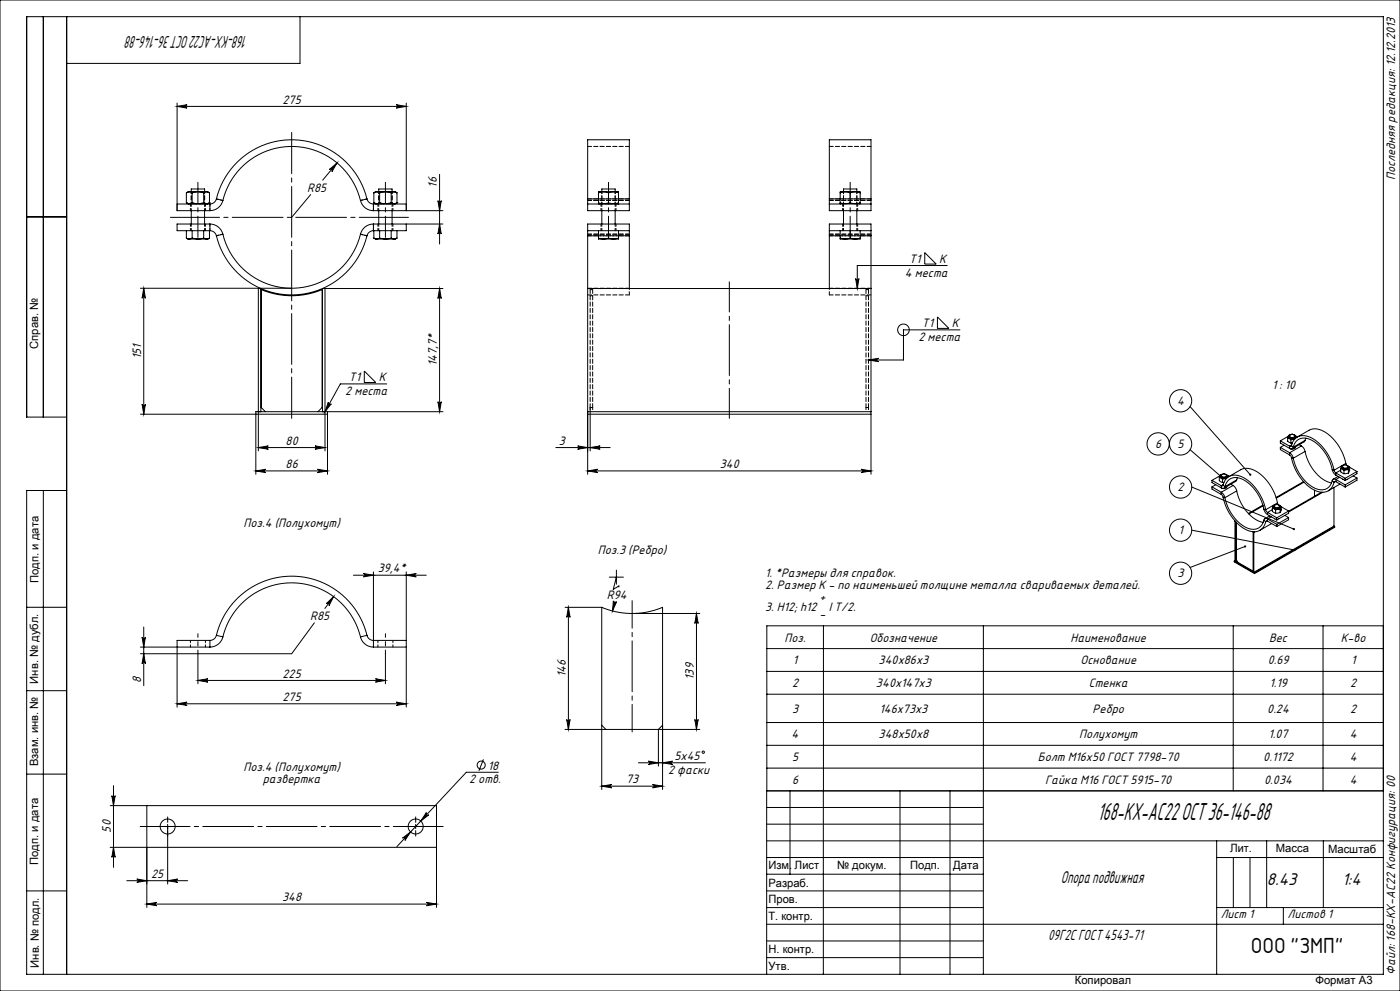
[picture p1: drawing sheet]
<svg xmlns="http://www.w3.org/2000/svg" width="420mm" height="297mm" viewBox="0 0 420 297" stroke-linecap="round" stroke-linejoin="round" font-family="sans-serif">
<g fill="none" stroke="#000" stroke-width=".3">
<path d="M0 0h420v297h-420zM13 5v120M20 5v287M90 5v14h-70M53.1 31.9l3-.5a.5 .5 0 0 0-.4 .5 .5 .5 0 0 0 .4 .5zM53.1 30.9v32.2h9.9M53.1 31.9h68.8M118.9 31.4l3 .5-3 .5a.5 .5 0 0 0 .4-.5 .5 .5 0 0 0-.4-.5zM121.9 30.9v32.2M55.9 57.8a1.54 1.54 0 0 1 1.7 0M55.9 57.8l.6-.4h4a3.2 3.2 0 0 1 2.3 .4M55.9 57.8v3"/>
<path d="M57.4 57.4v-.8h4v.8M57.6 57.8a5.8 5.8 0 0 1 3.5 0M57.6 57.8v3M61.1 57.8a1.54 1.54 0 0 1 1.7 0M61.1 57.8v3M62.8 57.8v3M64.9 59.6a2 2 0 0 1-1.9 1.5M64.9 59.6a23.3 23.3 0 0 1 22.6-17.7 23.3 23.3 0 0 1 22.6 17.7M64.9 59.6l2 .5M93.2 58.3l-5.7 6.8M98.8 50.8l2.3-2-1.5 2.6a.5 .5 0 0 0-.1-.6 .5 .5 0 0 0-.7 0zM101.1 48.8l-4.3 5.2"/>
<path d="M110.1 59.6a2 2 0 0 0 1.9 1.5M110.1 59.6l-2 .5M112.2 57.8a1.54 1.54 0 0 1 1.7 0M112.2 57.8l.6-.4h3.9a3.2 3.2 0 0 1 2.4 .4M112.2 57.8v3M113.6 57.4v-.8h4v.8M113.9 57.8a5.8 5.8 0 0 1 3.5 0M113.9 57.8v3M117.4 57.8a1.54 1.54 0 0 1 1.7 0M117.4 57.8v3M119.1 57.8v3M131.9 52.3v20.8"/>
<path d="M176.3 59.6v1.5M176.3 59.6v-17.7h12.5v17.7M176.3 59.6h3.2M179.5 57.8l.2-.4h5.7l.1 .4M179.5 57.8a4.3 4.3 0 0 1 3 0M179.5 57.8v3M180.5 57.4v-.8h4.1v.8M182.5 57.8a4.3 4.3 0 0 1 3 0M182.5 57.8v3M185.5 57.8v3M185.5 59.6h3.3M188.8 59.6v1.5"/>
<path d="M248.8 59.6v1.5M248.8 59.6v-17.7h12.5v17.7M248.8 59.6h3.2M252 57.8l.2-.4h5.7l.1 .4M252 57.8a4.3 4.3 0 0 1 3 0M252 57.8v3M253.1 57.4v-.8h3.9v.8M255 57.8a4.3 4.3 0 0 1 3 0M255 57.8v3M258 57.8v3M258 59.6h3.3M261.3 59.6v1.5"/>
<path d="M8 65h12M53.1 61.1h9.9M55.9 60.8a1.53 1.53 0 0 0 1.7 0M55.9 71.4l.9 .2M55.9 60.8l.6 .3M55.9 69.1v2.3M56.8 71.6h2.6M57.4 63.1v4M57.6 60.8a5.8 5.8 0 0 0 3.5 0M57.6 71.4l-.8 .2M57.6 71.4l1.8 .2M57.6 69.1v2.3"/>
<path d="M59.4 71.6h2.6M61.1 60.8a1.53 1.53 0 0 0 1.7 0M61.1 71.4l-1.7 .2M61.1 71.4l.9 .2M61.1 69.1v2.3M61.4 63.1v4M62.8 71.4l-.8 .2M62.8 60.8l-.6 .3M62.8 69.1v2.3M63 69.1a2 2 0 0 1 1.9 1.6M63 67.1a4 4 0 0 1 3.9 3.1M63 67.1h-9.9v2h9.9"/>
<path d="M63 61.1v2M63 67.1v2M64.9 70.7a23.3 23.3 0 0 0 22.6 17.7 23.3 23.3 0 0 0 22.6-17.7M66.9 60.1a4 4 0 0 1-3.9 3M66.9 60.1a21.3 21.3 0 0 1 20.6-16.2 21.3 21.3 0 0 1 20.6 16.2M66.9 70.2a21.3 21.3 0 0 0 20.6 16.2 21.3 21.3 0 0 0 20.6-16.2M66.9 70.2l-2 .5M108.1 60.1a4 4 0 0 0 3.9 3M108.1 70.2l2 .5M112 69.1a2 2 0 0 0-1.9 1.6M112 67.1a4 4 0 0 0-3.9 3.1M112 61.1v2"/>
<path d="M112 67.1v2M112 63.1h20.9M112 61.1h9.9M112.2 60.8a1.53 1.53 0 0 0 1.7 0M112.2 71.4l.8 .2M112.2 60.8l.6 .3M112.2 69.1v2.3M113 71.6h2.6M113.6 63.1v4M113.9 60.8a5.8 5.8 0 0 0 3.5 0M113.9 71.4l-.9 .2M113.9 71.4l1.7 .2"/>
<path d="M113.9 69.1v2.3M115.6 71.6h2.6M117.4 60.8a1.53 1.53 0 0 0 1.7 0M117.4 71.4l.8 .2M117.4 71.4l-1.8 .2M117.4 69.1v2.3M117.6 63.1v4M119.1 71.4l-.9 .2M119.1 60.8l-.6 .3M119.1 69.1v2.3M121.9 67.1v2h-9.9M131.4 60.1a.5 .5 0 0 0 .5 .5 .5 .5 0 0 0 .5-.5l-.5 3z"/>
<path d="M131.9 67.1l.5 3a.5 .5 0 0 0-.5-.4 .5 .5 0 0 0-.5 .4zM132.9 67.1h-20.9M176.3 69.1v1.6M176.3 70.7v15.8M176.3 61.1v2h12.5v-2M176.3 69.1v-2h12.5v2M176.3 61.1h12.5M176.3 69.1h12.5M176.3 70.7h3.2M179.5 60.8l.2 .3M179.5 60.8a4.3 4.3 0 0 0 3 0M179.5 71.4l1.5 .2"/>
<path d="M179.5 71.4v.2h1.5M179.5 69.1v2.3M180.5 63.1v4M181 71.6h3M182.5 60.8a4.3 4.3 0 0 0 3 0M182.5 71.4l-1.5 .2M182.5 71.4l1.5 .2M182.5 69.1v2.3M184.6 63.1v4M185.5 60.8l-.1 .3M185.5 71.4l-1.5 .2M185.5 71.4v.2h-1.5"/>
<path d="M185.5 69.1v2.3M185.5 70.7h3.3M188.8 69.1v1.6M188.8 70.7v15.8M248.8 69.1v1.6M248.8 70.7v15.8M248.8 61.1v2h12.5v-2M248.8 69.1v-2h12.5v2M248.8 61.1h12.5M248.8 69.1h12.5M248.8 70.7h3.2M252 60.8a4.3 4.3 0 0 0 3 0"/>
<path d="M252 60.8l.2 .3M252 71.4l1.5 .2M252 71.4v.2h1.5M252 69.1v2.3M253.1 63.1v4M253.5 71.6h3M255 60.8a4.3 4.3 0 0 0 3 0M255 71.4l-1.5 .2M255 71.4l1.5 .2M255 69.1v2.3M257 63.1v4M258 60.8l-.1 .3"/>
<path d="M258 71.4l-1.5 .2M258 71.4v.2h-1.5M258 69.1v2.3M258 70.7h3.3M261.3 69.1v1.6M261.3 70.7v15.8M277.4 75.7l3.5 3.4h-3.5zM284.2 79.6h-27v6.9M42.1 86.4h45.4M43.1 86.4l.5 3a.5 .5 0 0 0-.5-.5 .5 .5 0 0 0-.5 .5zM43.1 86.4v37.7M97.5 86.5v48.6"/>
<path d="M131.9 86.5v36.9M131.9 86.5l.5 3a.5 .5 0 0 0-.5-.5 .5 .5 0 0 0-.5 .5zM132.9 86.5h-36.1v36.9M176.3 86.5v55.6M176.3 86.5h85M256.7 83.5a.5 .5 0 0 0 .5 .4 .5 .5 0 0 0 .5-.4l-.5 3zM261.3 86.5v55.6M281.2 95l3.5 3.4h-3.5zM288 98.9h-17v9h-10.4M109.3 111.2l3.4 3.4h-3.4zM116 115.1h-13.9l-4.6 8.3M260.5 107.9l3-.5a.5 .5 0 0 0-.4 .5 .5 .5 0 0 0 .4 .5z"/>
<path d="M20 125h-12v-120h407v287h-407v-145h12M42.1 124.1h56.2M42.6 121.1a.5 .5 0 0 0 .5 .5 .5 .5 0 0 0 .5-.5l-.5 3zM77.5 134.1l3-.5a.5 .5 0 0 0-.5 .5 .5 .5 0 0 0 .5 .5zM77.5 134.1h20M78.3 123.4v-36.9h-.8v48.6M79.6 123.4l-1.2-1.3v-35.3a23.5 23.5 0 0 0 18.2 0v35.3l-1.2 1.3M94.5 133.6l3 .5-3 .5a.5 .5 0 0 0 .5-.5 .5 .5 0 0 0-.5-.5zM98.3 123.4v18.7M98.5 120.5a.5 .5 0 0 0 .2 .7 .5 .5 0 0 0 .7-.2l-1.9 2.4zM131.4 120.4a.5 .5 0 0 0 .5 .5 .5 .5 0 0 0 .5-.5l-.5 3zM132.9 123.4h-56.1v18.7"/>
<path d="M166.7 134.1h16.3M173.3 133.6l3 .5-3 .5a.5 .5 0 0 0 .5-.5 .5 .5 0 0 0-.5-.5zM176.3 124.1h85M176.3 123.4h85M177 134.1l3-.5a.5 .5 0 0 0-.4 .5 .5 .5 0 0 0 .4 .5zM177 122.1v13M357 121.9l18.1 20.4M357 134.8l9.4 8.1M384.1 132.1l2.8 1.6M384.1 132.1v.7l2.8 1.6M384.1 134.1v.6l2.8 1.6M384.1 134.1l2.8 1.6"/>
<path d="M385.2 133.4l-1.1 .7M386.3 131.2l1 .6M386.3 131.2v1l1 .6M386.5 130.7l-2.4 1.4M386.8 130.7a.8 .8 0 0 0 .8 .7 .8 .8 0 0 0 .8-.7M386.9 135.7l.7 .7 .4 .9M386.9 136.3l.5 .9M386.9 133.7v.7M386.9 135.7v.6M386.9 130.4l.9-.2a.49 .49 0 0 1 .6 .6 .49 .49 0 0 1-.7 .3h-.2a.49 .49 0 0 1-.5-.1 .49 .49 0 0 1-.1-.6zM387 130.4a.63 .63 0 0 0-.5 .8 .63 .63 0 0 0 .9 .4l.6-.1a.6 .6 0 0 0 .8-.4 .6 .6 0 0 0-.5-.7M387.1 130.3l-.4 .2-.4 .7"/>
<path d="M387.3 132.8h.4M387.3 131.8v1M387.4 130.2h.5M387.4 133.6a3.7 3.7 0 0 1 5.8-2.5 14.4 14.4 0 0 1 7 9.8M387.4 133.6l-.2 .2-.3-.1M387.4 137.2a13.5 13.5 0 0 0 8.2 10.2 3.5 3.5 0 0 0 4.6-2.9M387.4 133.6l.6 .4M387.4 137.2l.6 .1M387.5 133.4l-.6 .3M388 134a3.5 3.5 0 0 1 5.6-2 13.3 13.3 0 0 1 6.1 8.8M388 134a.66 .66 0 0 1-1.1 .4M388 137.3a12.4 12.4 0 0 0 7.6 9.4 3.2 3.2 0 0 0 4.1-2.6"/>
<path d="M388.1 130.3l.9 .5M388.4 131.6l-1.1 .2M388.4 134v.3M388.5 134l-.1 .3-.4 .3-1-.2M389 130.8l-.3 .5M389 130.8v.3M389 130.9l.2 .1M389.2 131l3.5-2.1a5.7 5.7 0 0 1 6.5 1.8 15.4 15.4 0 0 1 4.5 8.2M389.8 133.3l.6 .4M390.4 133.7l.7 .6 .4 1M390.4 133.7l-3.5 2M391.5 132l-.2 .4-3.6 2.1"/>
<path d="M391.5 135.3a12.4 12.4 0 0 0 7.6 9.3l.4 .1M391.5 132l-3.5 2M391.5 135.3l-3.5 2M391.7 131.3l-.2 .7M402.7 139.8a.8 .8 0 0 0 .8 .8 .8 .8 0 0 0 .8-.8M402.9 139.6l.8-.2a.49 .49 0 0 1 .6 .5 .49 .49 0 0 1-.7 .4h-.2a.49 .49 0 0 1-.5-.2 .49 .49 0 0 1 0-.5zM402.9 139.5v.1a.63 .63 0 0 0-.4 .8 .63 .63 0 0 0 .8 .3h.6a.6 .6 0 0 0 .8-.4 .6 .6 0 0 0-.5-.8M403 139.5l-.4 .2-.4 .7M403.7 138.9l.3 .6 .9 .5M403.7 138.9l-3.5 2M13 147v145M76.8 141.1l3-.5a.5 .5 0 0 0-.5 .5 .5 .5 0 0 0 .5 .5z"/>
<path d="M76.8 141.1h21.5M95.3 140.6l3 .5-3 .5a.5 .5 0 0 0 .4-.5 .5 .5 0 0 0-.4-.5zM176.3 141.1l3-.5a.5 .5 0 0 0-.5 .5 .5 .5 0 0 0 .5 .5zM176.3 141.1h85M258.3 140.6l3 .5-3 .5a.5 .5 0 0 0 .5-.5 .5 .5 0 0 0-.5-.5zM357.5 146l30.7 12.6M357.5 158.9l30.9 5.9M363.6 144l2.8 1.6M363.6 144v.6l2.8 1.6M363.6 145.9v.7l2.8 1.6M363.6 145.9l2.8 1.6M364.7 145.3l-1.1 .6"/>
<path d="M365.8 143.1l1 .5M365.8 143.1v1l1 .5M366 142.6l-2.4 1.4M366.3 142.5a.8 .8 0 0 0 .8 .7 .8 .8 0 0 0 .8-.7M366.4 148.2l.5 .8M366.4 147.5l.7 .7 .4 1M366.4 145.6v.6M366.4 147.5v.7M366.4 142.3l.9-.3a.49 .49 0 0 1 .6 .6 .49 .49 0 0 1-.7 .4h-.2a.49 .49 0 0 1-.5-.2 .49 .49 0 0 1-.1-.5zM366.5 142.2a.63 .63 0 0 0-.5 .8 .63 .63 0 0 0 .9 .4h.6a.6 .6 0 0 0 .7-.5 .6 .6 0 0 0-.4-.7M366.6 142.2l-.4 .1-.4 .8M366.8 144.6h.4"/>
<path d="M366.8 143.6v1M366.9 142h.5M366.9 145.4a3.7 3.7 0 0 1 5.8-2.4 14.4 14.4 0 0 1 7 9.8M366.9 145.4l-.2 .2h-.3M366.9 149a13.5 13.5 0 0 0 8.2 10.2 3.5 3.5 0 0 0 4.6-2.8M366.9 145.4l.6 .5M366.9 149l.6 .2M367 145.2l-.6 .4M367.5 145.9a3.5 3.5 0 0 1 5.6-2.1 13.3 13.3 0 0 1 6.1 8.8M367.5 145.9a.66 .66 0 0 1-1.1 .3M367.5 149.2a12.4 12.4 0 0 0 7.5 9.3 3.2 3.2 0 0 0 4.2-2.6M367.6 142.1l.9 .6"/>
<path d="M367.9 143.4l-1.1 .2M367.9 145.9v.3M368 145.8l-.1 .4-.4 .2-1.1-.1M368.5 142.7l-.3 .5M368.5 142.7l.2 .1 3.5-2a5.7 5.7 0 0 1 6.5 1.8 15.4 15.4 0 0 1 4.5 8.1M368.5 142.7v.3M369.3 145.1l.6 .4M369.9 145.5l.7 .7 .4 .9M369.9 145.5l-3.5 2M370.5 156.2l.2 .1v12.1l.4-.2M370.5 156.2v12.1M370.6 156.2h-.1"/>
<path d="M370.9 156.6v11.3l.4 .6 4.5 2.6 .1-.1M371 143.8l-.2 .4-3.6 2.1M371 147.1a12.4 12.4 0 0 0 7.6 9.4l.4 .1M371 143.8l-3.5 2.1M371 147.1l-3.5 2.1M371.2 143.2l-.2 .6M376.1 159.5l-.2-.1v12M376.3 159.4l-.2 .1M378.9 151.4l-4.4 2.5M378.9 151.6l-4.2 2.4M379.2 152.6l.4 1 .7 .6M379.2 152.6l.5 .2"/>
<path d="M379.2 155.9l.5 .5M379.7 152.8l.6 .8M380.1 156.1l-.4 .3M380.3 156.2l-.4-.1-.2 .3M380.3 155.5a.66 .66 0 0 0-1.1 .4M380.3 153.6l2.7 1.6M380.3 154.2l2.7 1.6M380.3 153.6v.6M380.3 155.5v.7M380.3 156.2l2.7 1.6M380.3 155.5l2.7 1.6M380.9 154.6l-1.4 .9"/>
<path d="M381.4 154.9l-1.1 .6M381.5 156.9l-3.5 2M381.7 152.3l1 .5M381.7 152.3v.9l1 .6M381.7 152.7l-1.4 .9M382.2 151.7a.8 .8 0 0 0 .8 .7 .8 .8 0 0 0 .8-.7M382.3 151.5l.9-.3a.49 .49 0 0 1 .6 .6 .49 .49 0 0 1-.7 .3h-.2a.49 .49 0 0 1-.5-.1 .49 .49 0 0 1-.1-.5zM382.4 155.5h.1M382.4 151.4a.63 .63 0 0 0-.5 .8 .63 .63 0 0 0 .9 .4h.6a.6 .6 0 0 0 .8-.5 .6 .6 0 0 0-.5-.7M382.5 151.4l-.4 .1-.4 .8M382.7 152.8v1M383 155.2v.6"/>
<path d="M383 157.1v.7M383.2 150.7l.3 .6M383.2 150.7l-3.5 2.1M383.5 151.3l.9 .5M383.7 155.5h.1M384 152.6l-1.3 .2M384 153.6l-1.3 .2M384 152.6v1M384.4 151.8l-.4 .8M384.4 151.8v1l-.4 .8M384.4 151.9l2.2 1.2v.7l-3.6 2M385.4 154.5l1.2 .6"/>
<path d="M386.6 155.1v.7l-3.6 2M386.6 155.1l-3.6 2M391.1 144.3l-8.3 4.8M391.2 144.5l-8.3 4.8M394.4 146.9v1.8M396.4 147.5l-13.4 7.7M396.8 147.5l-10.2 6M399.7 140.8l.4 .9 .7 .7M399.7 140.8l.5 .1M399.7 144.1l.5 .4M400.2 146.1v11.6M400.2 157.7l-24.1 13.8v-12"/>
<path d="M400.2 157.7l.2 .1M400.2 140.9l.6 .8M400.4 157.8l-24 13.9M400.4 157.8v.2l-24 13.9M400.6 144.3l-.4 .2M400.8 143.7a.66 .66 0 0 0-1.1 .4M400.8 144.4l-.4-.1-.2 .2M400.8 141.7l2.7 1.7M400.8 142.4l2.7 1.6M400.8 141.7v.7M400.8 143.7v.7M400.8 144.4l2.7 1.6"/>
<path d="M400.8 143.7l2.7 1.6M401.4 142.8l-1.4 .8M401.9 143l-1.1 .7M402 145.1l-3.5 2M402.2 140.4l1 .6M402.2 140.4v1l1 .6M402.2 140.9l-1.4 .8M402.9 143.6h.1M403.2 141v1M403.5 143.4v.6M403.5 145.3v.7M404.5 140.8l-1.3 .2"/>
<path d="M404.5 141.8l-1.3 .2M404.5 140.8v1M404.9 140l-.4 .8M404.9 140v1l-.4 .8M404.9 140l2.2 1.3M406 142.6l1.1 .7M407.1 141.3l-3.6 2.1M407.1 141.3v.7l-3.6 2M407.1 143.3v.6l-3.6 2.1M407.1 143.3l-3.6 2M100.1 178.8l-2.6 3.6M106 172.4h21.9"/>
<path d="M109 171.9l3 .5-3 .5a.5 .5 0 0 0 .5-.5 .5 .5 0 0 0-.5-.5zM112 171.4v22.5M121.9 172.4l3-.5a.5 .5 0 0 0-.5 .5 .5 .5 0 0 0 .5 .5zM121.9 171.4v40.5M182.8 173h4.2M184.9 173l-.9 3.6 1.7-1-.1 .3M184.9 170.9v4.2M370.3 168.2l6.1 3.5M370.3 168.2v.2l6.1 3.5M370.5 168l-.2 .2M373.5 163.8l-16.5 6.3M376.4 171.7v.2"/>
<path d="M8 182h12M42.6 190.9a.5 .5 0 0 0 .5 .5 .5 .5 0 0 0 .5-.5l-.5 3zM43.1 187.9v17.6M43.1 195.9l.5 3a.5 .5 0 0 0-.5-.4 .5 .5 0 0 0-.5 .4zM59.4 195.9v9M63 191.9h-9.9v20M63 193.9h-20.9M63 191.9v2M64.9 190.4a2 2 0 0 1-1.9 1.5M64.9 190.4a23.3 23.3 0 0 1 22.6-17.7 23.3 23.3 0 0 1 22.6 17.7M64.9 190.4l2 .5M66.9 190.9a4 4 0 0 1-3.9 3"/>
<path d="M66.9 190.9a21.3 21.3 0 0 1 20.6-16.2 21.3 21.3 0 0 1 20.6 16.2M94.3 186.7l-6.8 9.2h-45.4M97.9 180.9l2.2-2.1-1.4 2.7a.5 .5 0 0 0-.1-.7 .5 .5 0 0 0-.7 .1zM108.1 190.9a4 4 0 0 0 3.9 3M110.1 190.4a2 2 0 0 0 1.9 1.5h9.9M110.1 190.4l-2 .5M112 193.9h9.9M115.6 195.9v9M169.5 182h11M170.5 182v36.6M170.5 182l.5 3a.5 .5 0 0 0-.5-.5 .5 .5 0 0 0-.5 .5zM180.5 182a23.5 23.5 0 0 0 18.3 0v54.6"/>
<path d="M180.5 182v54.6M184 180.1a.5 .5 0 0 0 .4 .6 .5 .5 0 0 0 .6-.4l-1.3 2.8zM184.5 180.2l-.8 2.9M189.6 183.9h20.3M208.9 183.9v34.7M208.9 183.9l.5 3a.5 .5 0 0 0-.5-.5 .5 .5 0 0 0-.5 .5zM230 194.4h185M247 187.6v49.4M295 187.6v49.4M370 187.6v49.4M396.9 187.6v49.4M415 187.6h-185v104.4"/>
<path d="M8 207h12M53.1 210.9l3-.5a.5 .5 0 0 0-.4 .5 .5 .5 0 0 0 .4 .5zM53.1 210.9h68.8M59.4 203.9l3-.5a.5 .5 0 0 0-.5 .5 .5 .5 0 0 0 .5 .5zM59.4 203.9h56.2M112.6 203.4l3 .5-3 .5a.5 .5 0 0 0 .5-.5 .5 .5 0 0 0-.5-.5zM118.9 210.4l3 .5-3 .5a.5 .5 0 0 0 .4-.5 .5 .5 0 0 0-.4-.5zM170 215.6a.5 .5 0 0 0 .5 .5 .5 .5 0 0 0 .5-.5l-.5 3zM180.5 217.4l1.3 1.2M198.8 217.4l-1.3 1.2v11M208.4 215.6a.5 .5 0 0 0 .5 .5 .5 .5 0 0 0 .5-.5l-.5 3zM209.9 218.6h-40.4"/>
<path d="M230 201.2h185M230 208h185M230 216.5h185M8 232h12M33.5 238.4a.5 .5 0 0 0 .5 .5 .5 .5 0 0 0 .5-.5l-.5 3zM34 235.4v24.5M145 227.6l-1.3 3.4M149.5 231.4h-9.6l-20.8 22.3M180.5 235.6l3-.5a.5 .5 0 0 0-.5 .5 .5 .5 0 0 0 .5 .5zM180.5 235.6h18.3M191.5 228.6h20.1M194.5 228.1l3 .5-3 .5a.5 .5 0 0 0 .5-.5 .5 .5 0 0 0-.5-.5z"/>
<path d="M195.8 235.1l3 .5-3 .5a.5 .5 0 0 0 .4-.5 .5 .5 0 0 0-.4-.5zM198.8 228.6l3-.5a.5 .5 0 0 0-.5 .5 .5 .5 0 0 0 .5 .5zM230 237h185M230 223.4h185M230 230.2h185M237 237v25M247 237v55M270 237v55M285 237v55M295 237v55M33 241.4h98v30.5M34 253.9l.5 3a.5 .5 0 0 0-.5-.4 .5 .5 0 0 0-.5 .4z"/>
<path d="M44 241.4v30.5M49.7 247.7h1.2M50.3 247.1v17.8M120.8 251.2l2.4-1.9-1.7 2.6a.5 .5 0 0 0-.1-.7 .5 .5 0 0 0-.6 0zM124.1 247.7h1.2M124.7 247.1v1.2M127.9 243.5a.5 .5 0 0 0 .1 .7 .5 .5 0 0 0 .7 0l-2.5 1.9zM131 253.9h-98M230 257h65M230 242h65M230 247h65M230 252h185"/>
<path d="M365 252v40M365 257h50M370 257v15M375 257v15M380 252v20M397 252v20M8 267h12M38 263.9h18.3M41 263.4l3 .5-3 .5a.5 .5 0 0 0 .5-.5 .5 .5 0 0 0-.5-.5zM44 270.9l3-.5a.5 .5 0 0 0-.4 .5 .5 .5 0 0 0 .4 .5zM44 270.9h87M50.3 263.9l3-.5a.5 .5 0 0 0-.5 .5 .5 .5 0 0 0 .5 .5z"/>
<path d="M128 270.4l3 .5-3 .5a.5 .5 0 0 0 .4-.5 .5 .5 0 0 0-.4-.5zM230 262h65M230 267h65M230 272h65M230 277h185M365 272h50M385 272v5M230 282h65M230 287h65"/>
<circle cx="271" cy="98.9" r="1.74"/>
<circle cx="347.4" cy="133" r="3.3"/>
<circle cx="354.2" cy="133" r="3.3"/>
<circle cx="354.2" cy="120.1" r="3.3"/>
<circle cx="354.2" cy="158.9" r="3.3"/>
<circle cx="354.2" cy="146" r="3.3"/>
<circle cx="354.2" cy="171.8" r="3.3"/>
<circle cx="144.4" cy="229.3" r="1.2"/>
<circle cx="211" cy="225.4" r=".34"/>
<circle cx="50.3" cy="247.7" r="2.25"/>
<circle cx="124.7" cy="247.7" r="2.25"/>
</g>
<path d="M49 247.7h-1.6M50.3 246.4v-1.6M50.3 248.9v1.7M51.5 247.7h1.7M123.5 247.7h-1.7M124.7 246.4v-1.6M124.7 248.9v1.7M126 247.7h1.6" fill="none" stroke="#000" stroke-width=".3" stroke-dasharray="15.2 1.3 1.3 1.3"/>
<path d="M218.8 84.5v40.9" fill="none" stroke="#000" stroke-width=".3" stroke-dasharray="15.2 1.3 1.3 1.3" stroke-dashoffset="6.2"/>
<path d="M59.4 71.1v-16.5M115.6 71.1v-16.5M182.5 71.1v-16.5M255 71.1v-16.5" fill="none" stroke="#000" stroke-width=".3" stroke-dasharray="15.2 1.3 1.3 1.3" stroke-dashoffset="8.9"/>
<path d="M42 247.7h91" fill="none" stroke="#000" stroke-width=".3" stroke-dasharray="15.2 1.3 1.3 1.3" stroke-dashoffset=".3"/>
<path d="M59.4 195.9v-6M115.6 195.9v-6" fill="none" stroke="#000" stroke-width=".3" stroke-dasharray="15.2 1.3 1.3 1.3" stroke-dashoffset="14.1"/>
<path d="M87.5 39.7v85.7" fill="none" stroke="#000" stroke-width=".3" stroke-dasharray="15.2 1.3 1.3 1.3" stroke-dashoffset="2.9"/>
<path d="M51.1 65.1h71.4" fill="none" stroke="#000" stroke-width=".3" stroke-dasharray="15.2 1.3 1.3 1.3" stroke-dashoffset=".5"/>
<path d="M189.6 219.4v-39.4" fill="none" stroke="#000" stroke-width=".3" stroke-dasharray="15.2 1.3 1.3 1.3" stroke-dashoffset="7"/>
<g fill="#000">
<path d="M98.8 50.8a.5 .5 0 0 1 .7 0 .5 .5 0 0 1 .1 .6l1.5-2.6zM76.8 141.1l3-.5a.5 .5 0 0 0-.5 .5 .5 .5 0 0 0 .5 .5zM95.3 140.6l3 .5-3 .5a.5 .5 0 0 0 .4-.5 .5 .5 0 0 0-.4-.5zM53.1 31.9l3-.5a.5 .5 0 0 0-.4 .5 .5 .5 0 0 0 .4 .5zM118.9 31.4l3 .5-3 .5a.5 .5 0 0 0 .4-.5 .5 .5 0 0 0-.4-.5zM176.3 141.1l3-.5a.5 .5 0 0 0-.5 .5 .5 .5 0 0 0 .5 .5zM258.3 140.6l3 .5-3 .5a.5 .5 0 0 0 .5-.5 .5 .5 0 0 0-.5-.5zM173.3 133.6l3 .5-3 .5a.5 .5 0 0 0 .5-.5 .5 .5 0 0 0-.5-.5zM177 134.1l3-.5a.5 .5 0 0 0-.4 .5 .5 .5 0 0 0 .4 .5zM53.1 210.9l3-.5a.5 .5 0 0 0-.4 .5 .5 .5 0 0 0 .4 .5zM118.9 210.4l3 .5-3 .5a.5 .5 0 0 0 .4-.5 .5 .5 0 0 0-.4-.5zM97.9 180.9a.5 .5 0 0 1 .7-.1 .5 .5 0 0 1 .1 .7l1.4-2.7zM120.8 251.2a.5 .5 0 0 1 .6 0 .5 .5 0 0 1 .1 .7l1.7-2.6zM127.9 243.5l-1.7 2.6 2.5-1.9a.5 .5 0 0 1-.7 0 .5 .5 0 0 1-.1-.7zM184 180.1l-.3 3 1.3-2.8a.5 .5 0 0 1-.6 .4 .5 .5 0 0 1-.4-.6z"/>
<path d="M131.9 86.5l.5 3a.5 .5 0 0 0-.5-.5 .5 .5 0 0 0-.5 .5zM131.4 120.4a.5 .5 0 0 0 .5 .5 .5 .5 0 0 0 .5-.5l-.5 3zM131.4 60.1a.5 .5 0 0 0 .5 .5 .5 .5 0 0 0 .5-.5l-.5 3zM131.9 67.1l.5 3a.5 .5 0 0 0-.5-.4 .5 .5 0 0 0-.5 .4zM42.6 190.9a.5 .5 0 0 0 .5 .5 .5 .5 0 0 0 .5-.5l-.5 3zM43.1 195.9l.5 3a.5 .5 0 0 0-.5-.4 .5 .5 0 0 0-.5 .4zM208.9 183.9l.5 3a.5 .5 0 0 0-.5-.5 .5 .5 0 0 0-.5 .5zM208.4 215.6a.5 .5 0 0 0 .5 .5 .5 .5 0 0 0 .5-.5l-.5 3z"/>
<path d="M42.6 121.1a.5 .5 0 0 0 .5 .5 .5 .5 0 0 0 .5-.5l-.5 3zM43.1 86.4l.5 3a.5 .5 0 0 0-.5-.5 .5 .5 0 0 0-.5 .5zM170 215.6a.5 .5 0 0 0 .5 .5 .5 .5 0 0 0 .5-.5l-.5 3zM170.5 182l.5 3a.5 .5 0 0 0-.5-.5 .5 .5 0 0 0-.5 .5z"/>
<path d="M77.5 134.1l3-.5a.5 .5 0 0 0-.5 .5 .5 .5 0 0 0 .5 .5zM94.5 133.6l3 .5-3 .5a.5 .5 0 0 0 .5-.5 .5 .5 0 0 0-.5-.5zM180.5 235.6l3-.5a.5 .5 0 0 0-.5 .5 .5 .5 0 0 0 .5 .5zM195.8 235.1l3 .5-3 .5a.5 .5 0 0 0 .4-.5 .5 .5 0 0 0-.4-.5zM194.5 228.1l3 .5-3 .5a.5 .5 0 0 0 .5-.5 .5 .5 0 0 0-.5-.5zM198.8 228.6l3-.5a.5 .5 0 0 0-.5 .5 .5 .5 0 0 0 .5 .5z"/>
<path d="M374.8 142l.1 .5h.4l-.2-.2 .2 .2v-.5zM366.2 142.7v.5l.5-.1-.3-.2 .3 .2v-.4zM387.9 158.3v.5h.5l-.2-.2 .3 .1-.1-.4zM388.2 164.6l-.1 .5h.5l.1-.2-.3-.1 .3 .1-.1-.3zM373.3 163.5a.33 .33 0 0 0 .2 .6 .33 .33 0 0 0 .3-.4l-.3 .1 .3-.1-.2-.3zM98.5 120.5a.5 .5 0 0 0 .2 .7 .5 .5 0 0 0 .7-.2l-1.9 2.4zM260.6 107.9l3-.5a.5 .5 0 0 0-.5 .5 .5 .5 0 0 0 .5 .5zM256.7 83.5a.5 .5 0 0 0 .5 .4 .5 .5 0 0 0 .5-.4l-.5 3z"/>
<path d="M112.6 203.4l3 .5-3 .5a.5 .5 0 0 0 .5-.5 .5 .5 0 0 0-.5-.5zM59.4 203.9l3-.5a.5 .5 0 0 0-.5 .5 .5 .5 0 0 0 .5 .5zM121.9 172.4l3-.5a.5 .5 0 0 0-.5 .5 .5 .5 0 0 0 .5 .5zM109 171.9l3 .5-3 .5a.5 .5 0 0 0 .5-.5 .5 .5 0 0 0-.5-.5z"/>
<path d="M33.5 238.4a.5 .5 0 0 0 .5 .5 .5 .5 0 0 0 .5-.5l-.5 3zM34 253.9l.5 3a.5 .5 0 0 0-.5-.4 .5 .5 0 0 0-.5 .4z"/>
<path d="M41 263.4l3 .5-3 .5a.5 .5 0 0 0 .5-.5 .5 .5 0 0 0-.5-.5zM50.3 263.9l3-.5a.5 .5 0 0 0-.5 .5 .5 .5 0 0 0 .5 .5z"/>
<path d="M44 270.9l3-.5a.5 .5 0 0 0-.4 .5 .5 .5 0 0 0 .4 .5zM128 270.4l3 .5-3 .5a.5 .5 0 0 0 .4-.5 .5 .5 0 0 0-.4-.5z"/>
</g>
<g fill="none" stroke="#000" stroke-width=".3" stroke-dasharray="1.3 .6" stroke-dashoffset=".6">
<path d="M56.5 57.4h5.7M57.4 57.4v5.7M112.8 57.4h5.7M113.6 57.4v5.7M180.5 57.4v5.7M253 57.4v5.7M56.5 61.1h5.7M57.1 61.1v2M57.1 67.1v2M57.4 67.1v2M61.4 69.1v-2M61.4 63.1v-5.7"/>
<path d="M61.6 63.1v-2M61.6 69.1v-2M63 63.1v-2M63 67.1v2M66.9 60.1l-2-.5M66.9 70.2l-2 .5M108.1 60.1l2-.5M108.1 70.2l2 .5M112 63.1v-2M112 67.1v2M112.8 61.1h5.7M113.4 61.1v2"/>
<path d="M113.4 67.1v2M113.6 67.1v2M117.6 69.1v-2M117.6 63.1v-5.7M117.9 63.1v-2M117.9 69.1v-2M180.3 61.1v2M180.3 67.1v2M180.5 67.1v2M184.5 69.1v-2M184.5 63.1v-5.7M184.8 63.1v-2"/>
<path d="M184.8 69.1v-2M252.8 61.1v2M252.8 67.1v2M253 67.1v2M257 69.1v-2M257 63.1v-5.7M257.3 63.1v-2M257.3 69.1v-2M177 122.1v1.3M177.8 122.1v1.3M259.8 122.1v1.3M260.5 122.1v1.3"/>
<path d="M57.1 191.9v2M61.6 193.9v-2M113.4 191.9v2M117.9 193.9v-2"/>
</g>
<path d="M55.9 60.8h.1M57.6 60.8h.1M61.1 60.8h.1M62.8 60.8h.1M112.2 60.8h.1M113.9 60.8h.1M117.4 60.8h.1M119.1 60.8h.1M179.7 61.1h.1M185.4 61.1h.1" fill="none" stroke="#000" stroke-width=".3" stroke-dasharray="1.3 .6"/>
<path d="M57.4 57.4v3.7M113.6 57.4v3.7M180.5 57.4v3.7M253 57.4v3.7M61.4 61.1v-3.7M117.6 61.1v-3.7M184.5 61.1v-3.7M257 61.1v-3.7" fill="none" stroke="#000" stroke-width=".3" stroke-dasharray="1.3 .6" stroke-dashoffset=".7"/>
<g fill="none" stroke="#000" stroke-width=".3" stroke-dasharray="1.3 .6" stroke-dashoffset=".4">
<path d="M56.5 57.4l-.6 .4M62.8 57.8l-.6-.4M112.8 57.4l-.6 .4M119.1 57.8l-.6-.4M55.9 60.8l.6 .3M62.2 61.1l.6-.3M112.2 60.8l.6 .3M118.5 61.1l.6-.3M177 88.6h.8M177.8 86.8h-.8M259.8 88.6h.7M260.5 86.8h-.7"/>
<path d="M177.8 122.1h-.8M260.5 122.1h-.7"/>
</g>
<g fill="none" stroke="#000" stroke-width=".3" stroke-dasharray="1.3 .6" stroke-dashoffset=".1">
<path d="M176.3 59.6h12.5M188.8 43.9h-12.5M248.8 59.6h12.5M261.3 43.9h-12.5M176.3 60.1h12.5M188.8 70.2h-12.5M188.8 70.7h-12.5M248.8 60.1h12.5M261.3 70.2h-12.5M261.3 70.7h-12.5M176.3 88.4h12.5M176.3 86.4h12.5"/>
<path d="M177 86.8v35.3M177.8 86.8v35.3M248.8 88.4h12.5M248.8 86.4h12.5M259.8 86.8v35.3M260.5 86.8v35.3"/>
</g>
<path d="M179.7 61.1h2.9M182.5 61.1h2.9" fill="none" stroke="#000" stroke-width=".3" stroke-dasharray="1.3 .6" stroke-dashoffset=".2"/>
<path d="M188.8 86.5v1.9M248.8 86.5v1.9" fill="none" stroke="#000" stroke-width=".3" stroke-dasharray="1.3 .6" stroke-dashoffset="1"/>
<path d="M179.5 59.6h6.1M252 59.6h6M185.5 70.7h-6M258 70.7h-6" fill="none" stroke="#000" stroke-width=".3" stroke-dasharray="1.3 .6" stroke-dashoffset=".5"/>
<text font-size="7.3" x="329.3" y="245.9">168-КХ-АС22 ОСТ 36-146-88</text>
<text font-size="6.3" x="375.2" y="285.5">ООО &quot;ЗМП&quot;</text>
<g font-size="5.1">
<text x="74.2" y="10.7" transform="rotate(-180 74.2 10.7)">168-КХ-АС22 ОСТ 36-146-88</text>
<text x="318.3" y="264.5">Опора подвижная</text>
<text x="380.1" y="265.3">8.43</text>
<text x="402.6" y="265.3">1:4</text>
</g>
<text font-size="4.4" x="314.4" y="281.8">09Г2С ГОСТ 4543-71</text>
<g font-size="3.7">
<text x="84.8" y="31.1">275</text>
<text x="92.1" y="57.5">R85</text>
<text x="131.1" y="56.3" transform="rotate(-90 131.1 56.3)">16</text>
<text x="418.5" y="54.1" transform="rotate(-90 418.5 54.1)">Последняя редакция: 12.12.2013</text>
<text x="271.5" y="82.9">4 места</text>
<text x="272.8" y="78.8">Т1</text>
<text x="281.8" y="78.8">К</text>
<text x="276.6" y="98">Т1</text>
<text x="285.6" y="98">К</text>
<text x="42.3" y="107.6" transform="rotate(-90 42.3 107.6)">151</text>
<text x="275.5" y="102.2">2 места</text>
<text x="131.1" y="109.8" transform="rotate(-90 131.1 109.8)">147,7*</text>
<text x="103.6" y="118.4">2 места</text>
<text x="104.6" y="114.2">Т1</text>
<text x="113.6" y="114.3">К</text>
<text x="381.6" y="116.5">1 : 10</text>
<text x="353.1" y="121.4">4</text>
<text x="85.7" y="133.3">80</text>
<text x="167.6" y="133.3">3</text>
<text x="346.5" y="134.3">6</text>
<text x="353.3" y="134.3">5</text>
<text x="85.7" y="140.3">86</text>
<text x="215.9" y="140.3">340</text>
<text x="353.3" y="147.2">2</text>
<text x="73" y="158">Поз.4 (Полухомут)</text>
<text x="353.5" y="160.1">1</text>
<text x="179.3" y="166.1">Поз.3 (Ребро)</text>
<text x="113.4" y="171.6">39,4*</text>
<text x="229.6" y="173.1">1. *Размеры для справок.</text>
<text x="353.3" y="173.1">3</text>
<text x="182.1" y="179.4">R94</text>
<text x="229.6" y="176.6">2. Размер К - по наименьшей толщине металла свариваемых деталей.</text>
<text x="93" y="185.8">R85</text>
<text x="229.6" y="183">3. H12; h12</text>
<text x="245.9" y="180.1">+</text>
<text x="245.9" y="185.2">-</text>
<text x="248.6" y="183">I T/2.</text>
<text x="235.4" y="192.3">Поз.</text>
<text x="260.9" y="192.3">Обозначение</text>
<text x="321.2" y="192.3">Наименование</text>
<text x="380.7" y="192.3">Вес</text>
<text x="402.2" y="192.3">К-во</text>
<text x="84.8" y="203.1">225</text>
<text x="169.7" y="202.9" transform="rotate(-90 169.7 202.9)">146</text>
<text x="208.1" y="203.8" transform="rotate(-90 208.1 203.8)">139</text>
<text x="237.9" y="199.1">1</text>
<text x="263.6" y="199.1">340х86х3</text>
<text x="324.1" y="199.1">Основание</text>
<text x="380.3" y="199.1">0.69</text>
<text x="405.3" y="199.1">1</text>
<text x="42.3" y="204.6" transform="rotate(-90 42.3 204.6)">8</text>
<text x="237.6" y="205.9">2</text>
<text x="262.8" y="205.9">340х147х3</text>
<text x="326.6" y="205.9">Стенка</text>
<text x="380.8" y="205.9">1.19</text>
<text x="405" y="205.9">2</text>
<text x="84.8" y="210.1">275</text>
<text x="237.6" y="213.6">3</text>
<text x="263.8" y="213.6">146х73х3</text>
<text x="327.8" y="213.6">Ребро</text>
<text x="380.2" y="213.6">0.24</text>
<text x="405" y="213.6">2</text>
<text x="237.5" y="221.2">4</text>
<text x="263.6" y="221.2">348х50х8</text>
<text x="323.7" y="221.2">Полухомут</text>
<text x="380.6" y="221.2">1.07</text>
<text x="404.9" y="221.2">4</text>
<text x="202.4" y="227.8">5x45</text>
<text x="73" y="231.2">Поз.4 (Полухомут)</text>
<text x="146.3" y="230.6">18</text>
<text x="200.5" y="231.9">2 фаски</text>
<text x="237.6" y="228.1">5</text>
<text x="311.3" y="228.1">Болт M16x50 ГОСТ 7798-70</text>
<text x="379" y="228.1">0.1172</text>
<text x="404.9" y="228.1">4</text>
<text x="78.8" y="234.7">развертка</text>
<text x="140.8" y="234.7">2 отв.</text>
<text x="187.8" y="234.8">73</text>
<text x="237.6" y="234.9">6</text>
<text x="313.6" y="234.9">Гайка M16 ГОСТ 5915-70</text>
<text x="379.3" y="234.9">0.034</text>
<text x="404.9" y="234.9">4</text>
<text x="33.2" y="249.5" transform="rotate(-90 33.2 249.5)">50</text>
<text x="45.4" y="263.1">25</text>
<text x="84.6" y="270.1">348</text>
<text x="418.5" y="292.1" transform="rotate(-90 418.5 292.1)">Файл: 168-КХ-АС22 Конфигурация: 00</text>
</g>
<g font-size="3.6">
<text x="366.2" y="275.3">Лист 1</text>
<text x="386.3" y="275.2">Листов 1</text>
</g>
<g font-size="3.4">
<text x="11.5" y="104.5" transform="rotate(-90 11.5 104.5)">Справ. №</text>
<text x="11.6" y="174.7" transform="rotate(-90 11.6 174.7)">Подп. и дата</text>
<text x="11.4" y="204.9" transform="rotate(-90 11.4 204.9)">Инв. № дубл.</text>
<text x="11.4" y="229.6" transform="rotate(-90 11.4 229.6)">Взам. инв. №</text>
<text x="369" y="255.5">Лит.</text>
<text x="382.8" y="255.5">Масса</text>
<text x="398.4" y="255.8">Масштаб</text>
<text x="11.4" y="259.2" transform="rotate(-90 11.4 259.2)">Подп. и дата</text>
<text x="230.5" y="260.4">Изм.</text>
<text x="238.4" y="260.4">Лист</text>
<text x="251.1" y="260.4">№ докум.</text>
<text x="273" y="260.4">Подп.</text>
<text x="286" y="260.4">Дата</text>
<text x="230.5" y="265.7">Разраб.</text>
<text x="230.5" y="275.7">Т. контр.</text>
<text x="230.6" y="270.7">Пров.</text>
<text x="230.6" y="285.7">Н. контр.</text>
<text x="11.6" y="290" transform="rotate(-90 11.6 290)">Инв. № подл.</text>
<text x="230.6" y="290.8">Утв.</text>
<text x="322.5" y="295">Копировал</text>
<text x="394.6" y="295">Формат А3</text>
</g>
</svg>
